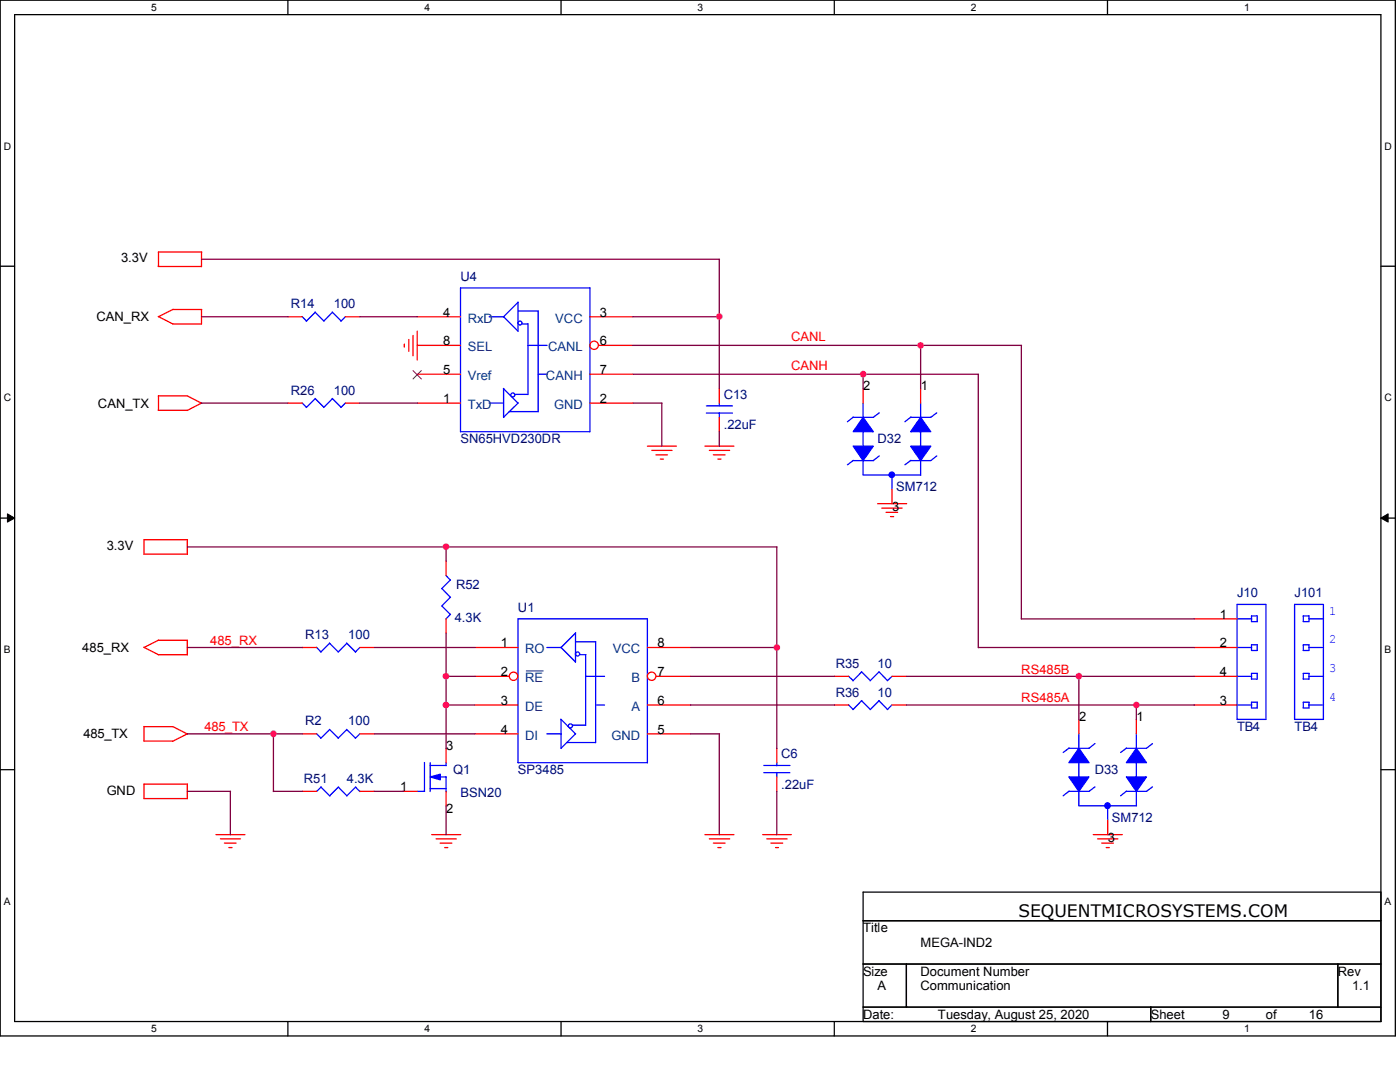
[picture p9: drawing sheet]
<svg xmlns="http://www.w3.org/2000/svg" width="279mm" height="216mm" viewBox="0 0 279 216" stroke-linecap="round" stroke-linejoin="round" font-family="sans-serif">
<path d="M0 0h278.5v206.7h-278.5zM2.9 2.9h272.7v200.9h-272.7z" fill="none" stroke="#000" stroke-width=".25"/>
<g fill="#fff">
<path d="M30.2 .3h1.1v2.3h-1.1z"/>
<path d="M30.2 204.1h1.1v2.3h-1.1z"/>
</g>
<path d="M57.4 0v2.9M57.4 203.8v2.9" fill="none" stroke="#000" stroke-width=".25"/>
<g fill="#fff">
<path d="M84.7 .3h1.1v2.3h-1.1z"/>
<path d="M84.7 204.1h1.1v2.3h-1.1z"/>
</g>
<path d="M112 0v2.9M112 203.8v2.9" fill="none" stroke="#000" stroke-width=".25"/>
<g fill="#fff">
<path d="M139.2 .3h1.1v2.3h-1.1z"/>
<path d="M139.2 204.1h1.1v2.3h-1.1z"/>
</g>
<path d="M166.5 0v2.9M166.5 203.8v2.9" fill="none" stroke="#000" stroke-width=".25"/>
<g fill="#fff">
<path d="M193.8 .3h1.1v2.3h-1.1z"/>
<path d="M193.8 204.1h1.1v2.3h-1.1z"/>
</g>
<path d="M221 0v2.9M221 203.8v2.9" fill="none" stroke="#000" stroke-width=".25"/>
<g fill="#fff">
<path d="M248.3 .3h1.1v2.3h-1.1z"/>
<path d="M248.3 204.1h1.1v2.3h-1.1z"/>
<path d="M.8 28h1.4v2.3h-1.4z"/>
<path d="M276.3 28h1.4v2.3h-1.4z"/>
<path d="M.8 78.2h1.4v2.3h-1.4z"/>
<path d="M276.3 78.2h1.4v2.3h-1.4z"/>
</g>
<path d="M0 53.1h2.9M275.6 53.1h2.9" fill="none" stroke="#000" stroke-width=".25"/>
<g fill="#fff">
<path d="M.8 128.5h1.3v2.2h-1.3z"/>
<path d="M276.3 128.5h1.3v2.2h-1.3z"/>
</g>
<path d="M0 103.4h2.9M275.6 103.4h2.9" fill="none" stroke="#000" stroke-width=".25"/>
<path d="M1.5 102.5l1.4 .9-1.4 .8zM275.6 103.4l1.4-.9v1.7z" fill="#000" stroke="#000" stroke-width=".2"/>
<g fill="#fff">
<path d="M.8 178.7h1.3v2.2h-1.3z"/>
<path d="M276.3 178.7h1.3v2.2h-1.3z"/>
</g>
<path d="M0 153.6h2.9M275.6 153.6h2.9M172.3 178h103.3v25.8h-103.3zM172.3 183.7h103.3M172.3 192.4h103.3M180.9 192.4v8.6M267 192.4v8.6M172.3 201h103.3M229.7 201v2.8" fill="none" stroke="#000" stroke-width=".25"/>
<g fill="none" stroke="#f00" stroke-width=".25">
<path d="M31.6 53.2h8.6M31.6 50.3h8.7M31.6 50.2v3M40.2 50.3v2.9M31.6 63.2l2.9 1.4M31.6 79v2.9M31.6 79h5.8M34.5 61.8h5.8M34.5 61.7l-2.9 1.5M37.4 79l2.9 1.5M40.2 61.8v2.9l-5.7-.1M57.4 63.2h2.9"/>
<path d="M68.9 63.2h2.9M80.7 68.7v.6M81.6 67.7v2.4M82.4 66.9v4.1M83.3 66.1v5.7M83.3 63.2h8.6M83.3 74.7h8.6M83.3 68.9h8.6M117.7 63.2h8.6M117.7 74.7h8.6M119.5 68.9h6.8M143.6 77.6v2.8"/>
<path d="M172.3 77.6v2.8M183.7 77.6v2.8M31.6 81.9h5.8M40.2 80.4l-2.9 1.5M57.4 80.4h2.9M68.9 80.4h2.9M83.3 80.4h8.6M117.7 80.4h8.6M129.2 89h5.8M130.1 89.9h4M130.9 90.8h2.3M131.8 91.6h.6"/>
<path d="M140.7 89h5.8M141.6 89.9h4M142.4 90.8h2.3M143.3 91.6h.6M143.6 83.3v2.8M178 97.6v2.9M28.7 110.6h8.7M28.7 107.7v2.9M28.7 107.7h8.7M37.4 107.7v2.9M89 112v2.9M175.1 100.5h5.8"/>
<path d="M176 101.4h4M176.8 102.2h2.4M177.7 103.1h.7M28.7 129.2l2.9 1.4M31.6 130.6h5.8M31.6 127.8h5.8M31.7 127.7l-3 1.5M37.4 127.8v2.9M60.3 129.2h2.9M71.8 129.2h2.9M89 123.5v2.8M94.8 135h6.8"/>
<path d="M94.8 129.2h8.6M129.2 129.2h8.6M130.9 135h6.9M166.5 135h2.9M178 135h2.9M238.3 135h8.6M238.3 123.5h8.6M238.3 129.2h8.6M28.7 159.3h8.7M28.7 147.9h5.8M28.7 156.5h8.7M28.7 144.9v3"/>
<path d="M28.7 156.4v2.9M28.7 145h5.8l2.9 1.5M37.4 156.5v2.9M37.4 146.4l-2.9 1.5M60.3 157.9h2.9M60.3 146.4h2.9M71.8 157.9h2.9M71.8 146.4h2.9M80.4 157.9h2.9M89 149.3v2.9M89 157.9v2.9M94.8 140.7h8.6"/>
<path d="M94.8 146.4h8.6M129.2 140.7h8.6M129.2 146.4h8.6M155 149.3v2.9M155 155v2.9M166.5 140.7h2.9M178 140.7h2.9M215.3 143.6v2.8M226.8 143.6v2.8M238.3 140.7h8.6M43.1 166.5h5.8M44 167.4h4"/>
<path d="M44.8 168.2h2.3M45.7 169.1h.6M86.1 166.5h5.8M87 167.4h4.1M87.8 168.2h2.4M88.7 169.1h.7M140.7 166.5h5.8M141.6 167.4h4M142.4 168.2h2.3M143.3 169.1h.6M152.2 166.5h5.7M153 167.4h4.1"/>
<path d="M153.8 168.2h2.4M154.8 169.1h.6M218.2 166.5h5.8M219 167.4h4.1M219.9 168.2h2.3M220.8 169.1h.6M221.1 163.7v2.8"/>
<circle cx="118.6" cy="68.9" r=".84"/>
<circle cx="102.5" cy="134.9" r=".84"/>
<circle cx="130.1" cy="134.9" r=".84"/>
</g>
<g fill="none" stroke="#00f" stroke-width=".25">
<path d="M91.9 57.4h25.8v28.7h-25.8zM60.3 63.2l.9 .9M62.9 62.3l1.7 1.8M62.9 79.5l1.7 1.8M62.9 62.3l-1.8 1.8M62.9 79.5l-1.8 1.8M66.3 62.3l1.8 1.8M66.3 79.5l1.8 1.8M66.3 62.3l-1.7 1.8M66.3 79.5l-1.7 1.8M68.9 63.2l-.9 .9M97.6 63.2h2.9"/>
<path d="M100.5 63.2l2.9 2.9M100.5 77.5l2.9 2.9M100.5 77.6v5.7M102.7 78.7h2.7M103.4 60.3v5.8M103.4 62.1h4v20.1M103.4 60.3l-2.9 2.9M104.2 64.6h1.2M105.4 64.6v14.1M105.4 68.9h3.8M107.4 74.7h1.8M60.3 80.4l.9 .9"/>
<path d="M68.9 80.4l-.9 .9M97.6 80.4h2.9M101.6 82.1h5.8M103.4 80.4l-2.9 2.9M141 82.4h5.2M141 81h5.2M143.6 80.4v.6M143.6 82.4v.9M170.3 83.2l-1.2 1M170.3 91.9l-1.2 .9M172.3 80.4v2.9M172.3 86.1v2.9"/>
<path d="M172.3 91.9v2.9h11.5M175.5 82.4l-1.2 .9h-4.1M175.5 91l-1.2 .9h-4.1M178 94.7v2.9M181.8 91.9l-1.2 .9M181.8 83.2l-1.2 1M183.7 80.4v2.9M183.7 86.1v2.9M183.7 91.9v2.9M186.9 82.4l-1.1 .9h-4.1M186.9 91l-1.1 .9h-4.1M88.2 117.4l1.7 1.8"/>
<path d="M89 114.9l.9 .9M89.9 115.7l-1.8 1.8M89.9 119.2l-1.8 1.7M63.2 129.2l.9 .9M65.7 128.3l1.8 1.8M65.8 128.4l-1.8 1.7M69.2 128.3l1.8 1.8M69.2 128.4l-1.7 1.7M71.8 129.2l-.9 .9M88.2 120.9l1.7 1.7M89.9 122.6l-.9 .9M103.4 123.5h25.8v28.7h-25.8z"/>
<path d="M109.1 129.2h2.9M111.9 129.2l3 2.9M114.9 126.3v5.8M114.9 128.1h4v20.1M114.9 126.3l-2.9 2.9M115.7 130.6h1.2M116.9 135h3.7M116.9 130.6v14.1M169.3 134.9l1 .9M171.9 134l1.8 1.8M171.9 139.8l1.8 1.8M172 134.1l-1.8 1.7"/>
<path d="M172 139.8l-1.8 1.8M175.4 134l1.7 1.8M175.4 139.8l1.7 1.8M175.4 134.1l-1.7 1.7M175.4 139.8l-1.7 1.8M178 135l-.9 .8M246.9 123.5h2.9M246.9 129.2h2.9M246.9 120.6h5.7v23h-5.7zM246.9 135h2.9M249.8 122.9h1.1v1.1h-1.1zM249.8 128.7h1.1v1.1h-1.1z"/>
<path d="M249.8 134.4h1.1v1.1h-1.1zM258.4 120.6h5.7v23h-5.7zM260.1 122.9h1.1v1.1h-1.1zM260.1 128.7h1.1v1.1h-1.1zM260.1 134.4h1.1v1.1h-1.1zM261.2 123.5h2.9M261.2 129.2h2.9M261.2 135h2.9M63.2 146.4l.9 .9M64.1 157.1l1.7 1.7M64.1 157l-.9 .9M65.7 145.5l1.8 1.8"/>
<path d="M65.8 145.6l-1.8 1.7M67.5 157.1l1.8 1.7M67.6 157l-1.8 1.8M69.2 145.5l1.8 1.8M69.2 145.6l-1.7 1.7M71 157.1l.8 .8M71 157l-1.8 1.8M71.8 146.4l-.9 .9M83.3 157.9h1.5M84.7 152.1v5.8M85.8 152.7h3.2M85.9 152.2v5.7"/>
<path d="M85.9 157.4h3.2M87.2 155h1.8v2.9M89 152.2v.6M109.1 146.4h2.9M111.9 143.5l3 2.9M112 143.6v5.8l2.9-3M113.1 148.2h5.8M114.3 144.7h2.6M118.9 140.7h1.7M152.4 152.7h5.2M152.4 154.2h5.2M155 152.2v.6"/>
<path d="M155 154.1v.9M169.3 140.6l1 1M178 140.7l-.9 .9M213.4 149.3l-1.2 .9M213.4 157.9l-1.2 .9M215.3 146.4v2.9M215.3 152.1v2.9M215.3 157.9v2.9h11.5M218.5 157l-1.2 .9h-4M218.5 148.4l-1.2 .9h-4M224.8 157.9l-1.2 .9M224.8 149.3l-1.2 .9"/>
<path d="M226.8 146.4v2.9M226.8 152.1v2.9M226.8 157.9v2.9M230 157l-1.2 .9h-4.1M230 148.4l-1.2 .9h-4.1M246.9 140.7h2.9M249.8 140.1h1.1v1.2h-1.1zM260.1 140.1h1.1v1.2h-1.1zM261.2 140.7h2.9M221.1 160.7v3"/>
<circle cx="102.3" cy="78.8" r=".4"/>
<circle cx="103.8" cy="64.5" r=".4"/>
<circle cx="115.3" cy="130.5" r=".41"/>
<circle cx="113.8" cy="144.8" r=".41"/>
</g>
<path d="M82.4 73.9l1.7 1.8M84.1 73.9l-1.7 1.8" fill="none" stroke="#804000" stroke-width=".2"/>
<g fill="#00f" stroke="#00f" stroke-width=".25">
<path d="M85.9 155l2-.5v1.1z"/>
<path d="M215.3 149.3l2 2.9h-4z" fill-rule="evenodd"/>
<path d="M213.3 155h4l-2 2.9z" fill-rule="evenodd"/>
<path d="M224.8 155h4l-2 2.9z" fill-rule="evenodd"/>
<path d="M226.8 149.3l2 2.9h-4z" fill-rule="evenodd"/>
<path d="M172.3 83.3l2 2.8h-4z" fill-rule="evenodd"/>
<path d="M170.3 89h4l-2 2.9z" fill-rule="evenodd"/>
<path d="M181.7 89h4.1l-2.1 2.9z" fill-rule="evenodd"/>
<path d="M183.7 83.3l2.1 2.8h-4.1z" fill-rule="evenodd"/>
<circle cx="221" cy="160.8" r=".56"/>
<circle cx="178" cy="94.7" r=".55"/>
</g>
<path d="M105 133.9h3.5" fill="none" stroke="#004080" stroke-width=".2"/>
<g fill="none" stroke="#800040" stroke-width=".25">
<path d="M40.2 51.7h103.4M143.6 51.7v25.9M40.2 63.2h17.3M71.8 63.2h11.5M126.3 74.7h69M126.3 68.9h77.6M126.3 63.2h17.3M172.3 74.7v2.9M183.7 68.9v8.7M195.2 74.7v54.5h43.1M203.8 68.9v54.6M40.2 80.4h17.3"/>
<path d="M71.8 80.4h11.5M126.3 80.4h5.8M132.1 80.4v8.7M143.6 86.1v3M37.4 109.1h117.7M89 109.1v2.9M155 109.1v40.3M37.4 129.2h23M74.7 129.2h20.1M89 135h5.8M89 126.3v23.1M137.8 135h28.8"/>
<path d="M137.8 129.2h17.3M180.9 135h57.4M203.8 123.5h34.5M215.3 135v8.6M37.4 157.9h8.6M37.4 146.4h23M46 157.9v8.7M54.6 157.9h5.8M54.6 146.4v11.5M74.7 157.9h5.8M74.7 146.4h20.1M89 140.7h5.8"/>
<path d="M137.8 146.4h5.8M137.8 140.7h28.8M143.6 146.4v20.2M155 157.9v8.7M180.9 140.7h57.4M226.8 140.7v2.9M89 160.8v5.8"/>
</g>
<g fill="#f0f" stroke="#f0f" stroke-width=".25">
<circle cx="183.7" cy="68.9" r=".55"/>
<circle cx="172.2" cy="74.7" r=".56"/>
<circle cx="54.6" cy="146.4" r=".56"/>
<circle cx="89" cy="109.1" r=".56"/>
<circle cx="155" cy="129.2" r=".55"/>
<circle cx="143.6" cy="63.2" r=".55"/>
<circle cx="89" cy="140.7" r=".56"/>
<circle cx="89" cy="134.9" r=".56"/>
<circle cx="215.3" cy="134.9" r=".55"/>
<circle cx="226.8" cy="140.7" r=".55"/>
</g>
<text font-size="3.4" x="203.2" y="182.9">SEQUENTMICROSYSTEMS.COM</text>
<g font-size="2.6">
<text x="24.2" y="52.3">3.3V</text>
<text x="19.3" y="64.1">CAN_RX</text>
<text x="88.5" y="63.2">4</text>
<text x="119.7" y="63.2">3</text>
<text x="88.5" y="68.9">8</text>
<text x="119.7" y="68.9">6</text>
<text x="88.5" y="74.6">5</text>
<text x="119.7" y="74.6">7</text>
<text x="172.3" y="77.9">2</text>
<text x="183.8" y="77.9">1</text>
<text x="19.6" y="81.3">CAN_TX</text>
<text x="88.5" y="80.4">1</text>
<text x="119.7" y="80.4">2</text>
<text x="178" y="101.9">3</text>
<text x="21.3" y="109.7">3.3V</text>
<text x="243.5" y="123.4">1</text>
<text x="16.4" y="130.1">485_RX</text>
<text x="99.9" y="129.2">1</text>
<text x="131.2" y="129.2">8</text>
<text x="243.5" y="129.2">2</text>
<text x="99.9" y="134.9">2</text>
<text x="131.2" y="134.9">7</text>
<text x="243.5" y="134.9">4</text>
<text x="99.9" y="140.6">3</text>
<text x="131.2" y="140.6">6</text>
<text x="215.3" y="143.9">2</text>
<text x="226.8" y="143.9">1</text>
<text x="243.5" y="140.6">3</text>
<text x="16.7" y="147.3">485_TX</text>
<text x="89.1" y="149.6">3</text>
<text x="99.9" y="146.4">4</text>
<text x="131.2" y="146.4">5</text>
<text x="21.3" y="158.5">GND</text>
<text x="79.8" y="157.9">1</text>
<text x="89.1" y="162.2">2</text>
<text x="221.1" y="168">3</text>
<text x="172.3" y="186.1">Title</text>
<text x="183.7" y="188.9">MEGA-IND2</text>
<text x="172.3" y="194.7">Size</text>
<text x="175.1" y="197.6">A</text>
<text x="183.7" y="197.6">Communication</text>
<text x="183.7" y="194.7">Document Number</text>
<text x="267" y="194.7">Rev</text>
<text x="269.8" y="197.6">1.1</text>
<text x="172.3" y="203.3">Date:</text>
<text x="187.2" y="203.3">Tuesday, August 25, 2020</text>
<text x="229.7" y="203.3">Sheet</text>
<text x="244" y="203.3">9</text>
<text x="252.6" y="203.3">of</text>
<text x="261.2" y="203.3">16</text>
</g>
<g font-size="2.6" fill="#000080">
<text x="91.9" y="56">U4</text>
<text x="58" y="61.5">R14</text>
<text x="66.6" y="61.5">100</text>
<text x="58" y="78.7">R26</text>
<text x="66.6" y="78.7">100</text>
<text x="144.4" y="79.6">C13</text>
<text x="91.9" y="88.5">SN65HVD230DR</text>
<text x="144.4" y="85.6">.22uF</text>
<text x="175.1" y="88.5">D32</text>
<text x="178.9" y="98">SM712</text>
<text x="91" y="117.5">R52</text>
<text x="246.9" y="119.2">J10</text>
<text x="258.4" y="119.2">J101</text>
<text x="90.8" y="124.1">4.3K</text>
<text x="103.4" y="122">U1</text>
<text x="60.9" y="127.5">R13</text>
<text x="69.5" y="127.5">100</text>
<text x="166.8" y="133.3">R35</text>
<text x="175.1" y="133.3">10</text>
<text x="166.8" y="139">R36</text>
<text x="175.1" y="139">10</text>
<text x="60.9" y="144.7">R2</text>
<text x="69.5" y="144.7">100</text>
<text x="246.9" y="145.9">TB4</text>
<text x="258.4" y="145.9">TB4</text>
<text x="90.5" y="154.5">Q1</text>
<text x="103.4" y="154.5">SP3485</text>
<text x="155.9" y="151.3">C6</text>
<text x="218.5" y="154.5">D33</text>
<text x="60.6" y="156.2">R51</text>
<text x="69.2" y="156.2">4.3K</text>
<text x="91.9" y="159.1">BSN20</text>
<text x="155.9" y="157.4">.22uF</text>
<text x="221.9" y="164">SM712</text>
</g>
<g font-size="2.6" fill="#004080">
<text x="93.3" y="64.4">RxD</text>
<text x="110.8" y="64.4">VCC</text>
<text x="93.3" y="70.1">SEL</text>
<text x="109.4" y="70.1">CANL</text>
<text x="93.3" y="75.9">Vref</text>
<text x="109" y="75.9">CANH</text>
<text x="93.3" y="81.6">TxD</text>
<text x="110.6" y="81.6">GND</text>
<text x="104.8" y="130.4">RO</text>
<text x="122.3" y="130.4">VCC</text>
<text x="104.8" y="136.1">RE</text>
<text x="126" y="136.1">B</text>
<text x="104.8" y="141.9">DE</text>
<text x="126" y="141.9">A</text>
<text x="104.8" y="147.6">DI</text>
<text x="122" y="147.6">GND</text>
</g>
<g font-size="2.6" fill="#f00">
<text x="157.9" y="68.1">CANL</text>
<text x="157.9" y="73.8">CANH</text>
<text x="42" y="128.7">485_RX</text>
<text x="203.8" y="134.4">RS485B</text>
<text x="203.8" y="140.2">RS485A</text>
<text x="40.8" y="145.9">485_TX</text>
</g>
<g font-size="2.6" fill="#00f">
<text x="265.3" y="122.7">1</text>
<text x="265.3" y="128.4">2</text>
<text x="265.3" y="134.2">3</text>
<text x="265.3" y="139.9">4</text>
</g>
<g font-size="2">
<text x="30.2" y="2.2">5</text>
<text x="84.7" y="2.2">4</text>
<text x="139.2" y="2.2">3</text>
<text x="193.7" y="2.2">2</text>
<text x="248.3" y="2.2">1</text>
<text x=".8" y="29.9">D</text>
<text x="276.3" y="29.9">D</text>
<text x=".8" y="80.1">C</text>
<text x="276.3" y="80.1">C</text>
<text x=".8" y="130.3">B</text>
<text x="276.3" y="130.3">B</text>
<text x=".8" y="180.5">A</text>
<text x="276.3" y="180.5">A</text>
<text x="30.2" y="206">5</text>
<text x="84.7" y="206">4</text>
<text x="139.2" y="206">3</text>
<text x="193.7" y="206">2</text>
<text x="248.3" y="206">1</text>
</g>
</svg>
